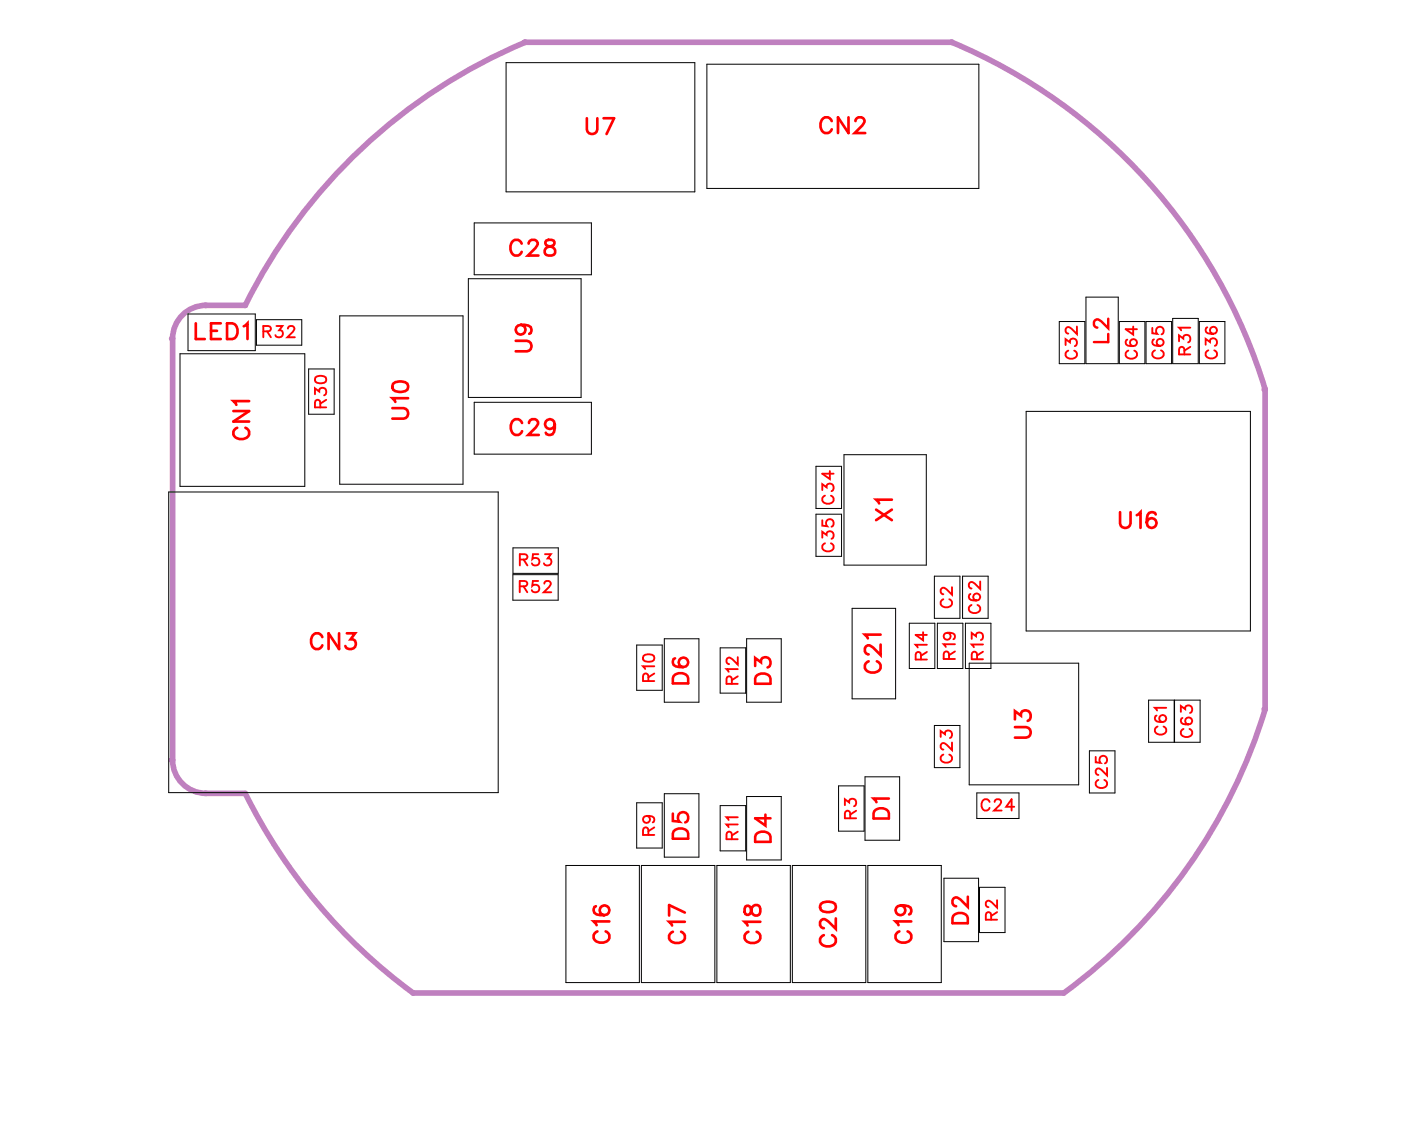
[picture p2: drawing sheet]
<svg xmlns="http://www.w3.org/2000/svg" width="63mm" height="51mm" viewBox="0 0 63 51" stroke-linecap="round" stroke-linejoin="round" font-family="sans-serif">
<g fill="none" stroke="#bf80bf" stroke-width=".25">
<path d="M7.8 15.3h.1M7.8 15.3v19M9.3 13.8h.1M9.3 13.8a1.5 1.5 0 0 0-1.5 1.5M9.3 13.8h1.8M11.1 13.8h.1M23.7 1.9h.1M23.7 1.9a24.8 24.8 0 0 0-12.6 11.9M23.7 1.9h19.2M42.9 1.9h.1M42.9 1.9a24.8 24.8 0 0 1 14.1 15.7M57 17.6v14.4"/>
<path d="M57 17.6h.1M7.8 34.3h.1M7.8 34.3a1.5 1.5 0 0 0 1.5 1.5M9.3 35.8h.1M57 32h.1M57 32a24.8 24.8 0 0 1-9.1 12.8h-29.3a24.7 24.7 0 0 1-7.6-9h-1.7"/>
</g>
<g fill="none" stroke="#000" stroke-width=".05">
<path d="M8.1 15.9h5.6v6h-5.6zM8.5 14.2h3v1.6h-3zM11.6 14.4h2v1.2h-2zM13.9 16.6h1.2v2.1h-1.2zM15.3 14.2h5.6v7.6h-5.6zM21.1 12.6h5.1v5.3h-5.1zM21.4 10h5.2v2.4h-5.2zM21.4 18.1h5.2v2.4h-5.2zM22.8 2.8h8.5v5.8h-8.5zM31.8 2.9h12.3v5.6h-12.3zM46.2 18.5h10.1v9.9h-10.1zM47.7 14.5h1.2v1.9h-1.2z"/>
<path d="M48.9 13.4h1.5v3h-1.5zM50.4 14.5h1.2v1.9h-1.2zM51.6 14.5h1.2v1.9h-1.2zM52.8 14.4h1.2v2h-1.2zM54 14.5h1.2v1.9h-1.2zM7.6 22.2h14.8v13.5h-14.8zM23.1 25.9h2v1.2h-2zM23.1 24.7h2.1v1.1h-2.1zM25.5 39h3.3v5.3h-3.3zM28.7 36.2h1.1v2h-1.1zM28.7 29.1h1.1v2h-1.1zM28.9 39h3.3v5.3h-3.3z"/>
<path d="M29.9 28.8h1.6v2.9h-1.6zM29.9 35.8h1.6v2.8h-1.6zM32.3 39h3.3v5.3h-3.3zM32.4 36.3h1.2v2.1h-1.2zM32.4 29.2h1.2v2h-1.2zM33.6 28.8h1.6v2.9h-1.6zM33.6 35.9h1.6v2.9h-1.6zM35.7 39h3.3v5.3h-3.3zM36.8 21h1.1v1.9h-1.1zM36.8 23.2h1.1v1.9h-1.1zM37.8 35.4h1.1v2.1h-1.1zM38 20.5h3.7v5h-3.7z"/>
<path d="M38.4 27.4h2v4.1h-2zM39 35h1.5v2.9h-1.5zM39.1 39h3.3v5.3h-3.3zM41 28.1h1.1v2h-1.1zM42.1 26h1.2v1.9h-1.2zM42.1 32.7h1.2v1.9h-1.2zM42.2 28.1h1.2v2h-1.2zM42.5 39.6h1.6v2.9h-1.6zM43.4 26h1.1v1.9h-1.1zM43.5 28.1h1.1v2h-1.1zM43.7 29.9h4.9v5.5h-4.9zM44 35.7h1.9v1.2h-1.9z"/>
<path d="M49.1 33.8h1.1v1.9h-1.1zM51.8 31.6h2.3v1.9h-2.3zM52.9 31.6v1.9M44.1 40h1.2v2h-1.2z"/>
</g>
<g fill="none" stroke="#f00" stroke-width=".12">
<path d="M8.8 14.6v.7h.4M9.5 14.9h.3M9.9 14.6h-.4v.7h.4M10.2 14.6h.3a.38 .38 0 0 1 .2 .3 .38 .38 0 0 1-.2 .4h-.3zM10.5 18.5h.7l-.7 .5h.7M10.7 19.3a.26 .26 0 0 0-.2 .3 .26 .26 0 0 0 .3 .2h.2a.26 .26 0 0 0 .2-.2 .26 .26 0 0 0-.1-.3M11 14.7l.2-.1v.7M11.2 18.1h-.7l.2 .1M17.7 18.4h.5l.2 .2-.1 .2-.6 .1M17.7 17.3l.3-.1a.3 .3 0 0 1 .4 .3 .38 .38 0 0 1-.4 .2 .38 .38 0 0 1-.3-.3zM18.4 18h-.7l.1 .1M23.2 15.4h.5l.2 .2-.1 .2h-.6"/>
<path d="M23.5 14.6a.22 .22 0 0 1 .2 .3 .22 .22 0 0 1-.4 .1 .22 .22 0 0 1 0-.3l.2-.1a.34 .34 0 0 1 .4 .3l-.1 .2M23.5 11a.26 .26 0 0 0-.3-.2 .26 .26 0 0 0-.2 .3v.2a.26 .26 0 0 0 .2 .2 .26 .26 0 0 0 .3-.1M23.5 19.1a.26 .26 0 0 0-.3-.2 .26 .26 0 0 0-.2 .3v.1a.26 .26 0 0 0 .2 .3 .26 .26 0 0 0 .3-.2M23.8 11l.2-.2h.1l.1 .1-.1 .3-.3 .3h.5M23.8 19.1l.2-.2h.1l.1 .1-.1 .3-.3 .3h.5M24.6 10.8v.2l.3 .2 .1 .1a.24 .24 0 0 1-.2 .2 .24 .24 0 0 1-.3-.2l.5-.3-.1-.2zM25 19.1a.22 .22 0 0 1-.3 .2 .22 .22 0 0 1-.1-.3 .22 .22 0 0 1 .4 0v.1a.34 .34 0 0 1-.3 .5l-.1-.1M26.4 5.3v.5l.2 .2 .3-.1v-.6M27.2 5.3h.5l-.4 .7M37.5 5.5a.26 .26 0 0 0-.3-.2 .26 .26 0 0 0-.2 .3v.1a.26 .26 0 0 0 .2 .3 .26 .26 0 0 0 .3-.2M38.2 5.3v.7l-.4-.7v.7M38.5 5.5l.2-.2h.1l.1 .1-.1 .3-.3 .3h.5"/>
<path d="M14.5 28.7a.26 .26 0 0 0-.3-.2 .26 .26 0 0 0-.2 .3v.2a.26 .26 0 0 0 .2 .3 .26 .26 0 0 0 .3-.2M15.3 28.6v.7l-.5-.7v.7M15.6 28.6h.4l-.2 .2a.24 .24 0 0 1 .2 .4 .24 .24 0 0 1-.4-.1M30.3 36.7v.3h.3a.24 .24 0 0 1 0-.3 .24 .24 0 0 1 .4 0 .24 .24 0 0 1-.1 .4M30.3 37.5a.39 .39 0 0 1 .7 .1v.2h-.7zM30.3 30.5a.39 .39 0 0 1 .7 .1v.2h-.7zM30.4 29.7h-.1a.34 .34 0 0 0 .3 .4 .34 .34 0 0 0 .4-.2 .21 .21 0 0 0-.2-.3 .21 .21 0 0 0-.2 .2 .21 .21 0 0 0 .2 .3M34 30v-.3l.3 .2a.23 .23 0 0 1 .4-.2 .23 .23 0 0 1-.1 .4M34.1 30.5a.39 .39 0 0 1 .6 .1v.2h-.7zM34.1 37.6a.39 .39 0 0 1 .6 .1v.3h-.7zM34.5 36.7v.5l-.5-.3h.7M39.1 29.8a.26 .26 0 0 0-.1 .3 .26 .26 0 0 0 .2 .2h.2a.26 .26 0 0 0 .3-.2 .26 .26 0 0 0-.2-.3"/>
<path d="M39.4 36.6a.39 .39 0 0 1 .6 .1v.2h-.6zM39.5 23l.7 .4M39.7 29.1v.4l-.4-.3-.2-.1-.1 .1v.2l.1 .1M39.7 28.6h-.7l.1 .2M40 36h-.6l.1 .2M40.2 22.5h-.7l.1 .2M40.2 23l-.7 .4M45.7 32.8h.5l.2 .2-.1 .2-.6 .1M45.7 32.4v-.3l.3 .2a.24 .24 0 0 1 .4-.2 .24 .24 0 0 1-.1 .4M50.5 23.1v.5l.2 .2 .2-.1v-.6M51.2 23.2l.2-.1v.7M52.1 23.2l-.1-.1a.35 .35 0 0 0-.4 .3 .35 .35 0 0 0 .3 .4 .22 .22 0 0 0 .2-.2 .22 .22 0 0 0-.2-.2 .22 .22 0 0 0-.2 .2"/>
<path d="M26.8 40.9a.35 .35 0 0 0 .2 .4 .35 .35 0 0 0 .5-.2 .22 .22 0 0 0-.2-.3 .22 .22 0 0 0-.3 .2 .22 .22 0 0 0 .2 .3M26.9 42a.26 .26 0 0 0-.2 .3 .26 .26 0 0 0 .3 .2h.2a.26 .26 0 0 0 .3-.2 .26 .26 0 0 0-.2-.3M27.5 41.5h-.8l.2 .2M30.3 42a.26 .26 0 0 0-.2 .3 .26 .26 0 0 0 .3 .2h.2a.26 .26 0 0 0 .3-.2 .26 .26 0 0 0-.2-.3M30.9 41.6h-.8l.2 .1M30.9 41.1l-.8-.3v.5M33.6 40.9v.3h.1l.3-.4a.24 .24 0 0 1 .3 .2 .24 .24 0 0 1-.3 .3l-.1-.1-.1-.3zM33.7 42a.26 .26 0 0 0-.2 .3 .26 .26 0 0 0 .3 .2h.2a.26 .26 0 0 0 .3-.2 .26 .26 0 0 0-.2-.3M34.3 41.6h-.8l.2 .1M37 40.8l.3-.2a.3 .3 0 0 1 .4 .3 .38 .38 0 0 1-.4 .2 .38 .38 0 0 1-.4-.2zM37.1 42.2a.26 .26 0 0 0-.2 .3 .26 .26 0 0 0 .3 .2h.2a.26 .26 0 0 0 .3-.2 .26 .26 0 0 0-.2-.3M37.7 41.4v.5l-.4-.4-.2-.1-.2 .2v.1l.2 .1"/>
<path d="M40.5 42a.26 .26 0 0 0-.2 .3 .26 .26 0 0 0 .3 .2h.2a.26 .26 0 0 0 .3-.2 .26 .26 0 0 0-.2-.3M40.6 40.8a.22 .22 0 0 1 .2 .3 .22 .22 0 0 1-.4 .1 .22 .22 0 0 1 .1-.3l.1-.1a.34 .34 0 0 1 .5 .3l-.1 .1M41.1 41.5h-.8l.2 .2M42.9 41.3a.39 .39 0 0 1 .7 .1v.2h-.7zM43.6 40.4v.5l-.3-.3-.3-.1-.1 .2 .2 .2"/>
</g>
<path d="M49.9 14.4v.4l-.5-.4-.1 .2 .1 .2M49.9 15.1v.3h-.6" fill="none" stroke="#f00" stroke-width=".11"/>
<g fill="none" stroke="#f00" stroke-width=".08">
<path d="M11.9 14.9h.3v-.1l-.3-.1v.5M12 14.9l.2 .3M12.5 14.7h.2l-.1 .2a.17 .17 0 0 1 .1 .3 .17 .17 0 0 1-.3-.1M13 14.8l.2-.1 .1 .1-.4 .4h.4M14.2 17.8v-.3l.2 .2a.18 .18 0 0 1 .3-.2 .17 .17 0 0 1-.1 .3M14.2 17a.25 .25 0 0 1 .3-.1 .25 .25 0 0 1 .2 .3 .25 .25 0 0 1-.3 .1 .25 .25 0 0 1-.2-.3zM14.4 18.4v-.3l-.1-.1-.1 .4h.5M14.7 18l-.3 .2M48 15.6v-.3l.2 .1a.17 .17 0 0 1 .3-.1 .17 .17 0 0 1-.1 .3M48.1 15.8a.19 .19 0 0 0-.1 .2 .19 .19 0 0 0 .2 .2h.1a.19 .19 0 0 0 .2-.2 .19 .19 0 0 0-.1-.2M48.5 14.7v.4l-.4-.4-.1 .2 .1 .1M50.8 15.3h-.1a.22 .22 0 0 0 .3 .3 .22 .22 0 0 0 .2-.3 .16 .16 0 0 0-.3 .1 .16 .16 0 0 0 .2 .2"/>
<path d="M50.8 15.8a.19 .19 0 0 0-.1 .2 .19 .19 0 0 0 .2 .2h.1a.19 .19 0 0 0 .2-.2 .19 .19 0 0 0-.1-.2M51.1 14.7v.4l-.4-.3h.5M51.9 14.8v.2l.2 .1a.18 .18 0 0 1 0-.3 .18 .18 0 0 1 .3 0 .18 .18 0 0 1-.1 .3M52 15.3h-.1a.22 .22 0 0 0 .3 .3 .22 .22 0 0 0 .2-.3 .16 .16 0 0 0-.3 .1 .16 .16 0 0 0 .2 .2M52 15.8a.19 .19 0 0 0-.1 .2 .19 .19 0 0 0 .2 .2h.1a.19 .19 0 0 0 .2-.2 .19 .19 0 0 0-.1-.2M53.1 15.4v-.3l.2 .2a.18 .18 0 0 1 .3-.2 .17 .17 0 0 1-.1 .3M53.4 16l-.1-.3-.1-.1-.1 .4h.5M53.6 14.8h-.5l.1 .1M53.6 15.6l-.2 .2M54.3 15.5v-.2l.2 .1a.17 .17 0 0 1 .3-.1 .17 .17 0 0 1-.1 .3M54.4 14.8h-.1a.22 .22 0 0 0 .3 .3 .22 .22 0 0 0 .2-.3 .16 .16 0 0 0-.3 0 .16 .16 0 0 0 .2 .2M54.4 15.8a.19 .19 0 0 0-.1 .2 .19 .19 0 0 0 .2 .2h.1a.19 .19 0 0 0 .2-.2 .19 .19 0 0 0-.1-.2"/>
<path d="M23.4 26.4h.3l.1-.1-.4-.1v.5M23.4 25.2h.3l.1-.1-.4-.1v.5M23.6 26.4l.2 .3M23.6 25.2l.2 .3M24.3 26.2h-.3v.2a.18 .18 0 0 1 .3 0 .18 .18 0 0 1-.1 .3 .18 .18 0 0 1-.2-.1M24.3 25h-.3v.2a.18 .18 0 0 1 .3 0 .18 .18 0 0 1-.1 .3 .18 .18 0 0 1-.2-.1M24.5 26.3l.2-.1 .1 .1-.3 .4h.3M24.6 25h.2l-.1 .2a.17 .17 0 0 1 .1 .3 .17 .17 0 0 1-.3-.1M29 29.6a.25 .25 0 0 1 .3-.1 .25 .25 0 0 1 .2 .3 .25 .25 0 0 1-.4 .1 .25 .25 0 0 1-.1-.3zM29.1 36.8a.16 .16 0 0 1 .2 .2 .16 .16 0 0 1-.3 .1 .16 .16 0 0 1 0-.3l.5 .1-.1 .2M29.2 37.6v-.3h-.1l-.1 .3h.5M29.2 30.7v-.3h-.1l-.1 .3h.5"/>
<path d="M29.5 30h-.5l.1 .2M29.5 37.3l-.3 .2M29.5 30.4l-.3 .1M33 37.8v-.3h-.2l-.1 .3h.5M33 30.8v-.3h-.2l-.1 .3h.5M33.2 37.2h-.5l.1 .1M33.2 36.8h-.5l.1 .2M33.2 30.2h-.5l.1 .1M33.2 29.6v.4l-.3-.4-.2 .1 .2 .2M33.2 37.5l-.2 .2M33.2 30.5l-.2 .2M37 22.1v-.3l.2 .2a.18 .18 0 0 1 .3-.2 .17 .17 0 0 1 0 .3"/>
<path d="M37 24.2v-.2l.2 .1a.17 .17 0 0 1 .3-.1 .17 .17 0 0 1 0 .3M37 23.5v.2h.3a.18 .18 0 0 1 0-.2 .18 .18 0 0 1 .2 0 .18 .18 0 0 1 0 .2M37.2 22.3a.19 .19 0 0 0-.2 .3 .19 .19 0 0 0 .2 .1h.2a.19 .19 0 0 0 .2-.1 .19 .19 0 0 0-.2-.3M37.2 24.5a.19 .19 0 0 0-.2 .2 .19 .19 0 0 0 .2 .2h.2a.19 .19 0 0 0 .2-.2 .19 .19 0 0 0-.2-.2M37.4 21.2v.4l-.4-.2h.6M38.1 36.3v-.3l.2 .2a.17 .17 0 0 1 .2-.1 .17 .17 0 0 1 0 .2M38.3 36.9v-.3h-.1l-.1 .3h.5M38.6 36.6l-.3 .1M41.5 29.7v-.3h-.1l-.1 .3h.5M41.6 28.5v.4l-.3-.3h.5M41.8 29.1h-.5l.1 .1M41.8 29.4l-.3 .2"/>
<path d="M42.4 33.2v-.2l.2 .1a.17 .17 0 0 1 .3-.1 .17 .17 0 0 1-.1 .3M42.5 27a.19 .19 0 0 0-.1 .2 .19 .19 0 0 0 .2 .2h.1a.19 .19 0 0 0 .2-.2 .19 .19 0 0 0-.1-.2M42.5 34a.19 .19 0 0 0-.1 .2 .19 .19 0 0 0 .2 .2h.1a.19 .19 0 0 0 .2-.2 .19 .19 0 0 0-.1-.2M42.7 28.5a.16 .16 0 0 1 .1 .2 .16 .16 0 0 1-.2 .1 .16 .16 0 0 1 0-.2h.4v.2M42.8 29.7l-.1-.3h-.1l-.1 .3h.5M42.9 26.5v.3l-.4-.3-.1 .2 .1 .1M42.9 33.5v.3l-.4-.3-.1 .2 .1 .1M43 29h-.5l.1 .2M43 29.4l-.2 .1M43.7 26.8a.22 .22 0 0 0 .2 .3 .22 .22 0 0 0 .2-.3 .16 .16 0 0 0-.2 .1 .16 .16 0 0 0 .1 .2M43.8 27.3a.19 .19 0 0 0-.1 .2 .19 .19 0 0 0 .1 .1h.2a.19 .19 0 0 0 .2-.1 .19 .19 0 0 0-.2-.2M43.8 28.8v-.3l.2 .2a.17 .17 0 0 1 .2-.1 .17 .17 0 0 1 0 .3"/>
<path d="M44 29.7v-.3h-.1l-.1 .3h.5M44.2 26.2v.4l-.5-.4v.2l.1 .1M44.3 29.1h-.5l.1 .1M44.3 29.4l-.3 .2M44.6 36.2a.19 .19 0 0 0-.2-.2 .19 .19 0 0 0-.2 .2v.1a.19 .19 0 0 0 .2 .2 .19 .19 0 0 0 .2-.1M44.8 36.2l.1-.2 .2 .1-.3 .4h.3M45.7 36.4h-.4l.3-.4v.5M49.4 34.1v.3h.2a.18 .18 0 0 1 0-.3 .18 .18 0 0 1 .3 0 .18 .18 0 0 1-.1 .3M49.5 35.2a.19 .19 0 0 0-.1 .2 .19 .19 0 0 0 .2 .1h.1a.19 .19 0 0 0 .2-.1 .19 .19 0 0 0-.1-.2M49.9 34.6v.4l-.4-.4-.1 .2 .1 .1M52.1 32.3a.22 .22 0 0 0 .2 .3 .22 .22 0 0 0 .2-.3 .16 .16 0 0 0-.3 0 .16 .16 0 0 0 .2 .2M52.2 32.8a.19 .19 0 0 0-.2 .2 .19 .19 0 0 0 .2 .1h.2a.19 .19 0 0 0 .1-.1 .19 .19 0 0 0-.1-.2"/>
<path d="M52.5 31.9h-.5l.1 .1M53.2 32.1v-.3l.2 .2a.18 .18 0 0 1 .3-.2 .17 .17 0 0 1-.1 .3M53.3 32.4h-.1a.22 .22 0 0 0 .3 .3 .22 .22 0 0 0 .1-.3 .16 .16 0 0 0-.2 .1 .16 .16 0 0 0 .1 .2M53.3 32.9a.19 .19 0 0 0-.1 .2 .19 .19 0 0 0 .2 .1h.1a.19 .19 0 0 0 .2-.1 .19 .19 0 0 0-.1-.2M44.7 41.5l-.1-.3-.1-.1-.1 .4h.5M44.9 40.6v.3l-.3-.3-.2 .1 .1 .2M44.9 41.1l-.2 .2"/>
</g>
<g font-size="1.2" fill="#fff">
<text x="22.9" y="11.8">C28</text>
<text x="26.4" y="6.3">U7</text>
<text x="36.9" y="6.3">CN2</text>
<text x="8.8" y="15.6">LED1</text>
<text x="24.2" y="15.9" transform="rotate(-90 24.2 15.9)">U9</text>
<text x="11.5" y="19.9" transform="rotate(-90 11.5 19.9)">CN1</text>
<text x="18.7" y="18.9" transform="rotate(-90 18.7 18.9)">U10</text>
<text x="23" y="19.9">C29</text>
<text x="40.5" y="23.5" transform="rotate(-90 40.5 23.5)">X1</text>
<text x="14" y="29.6">CN3</text>
<text x="50.4" y="24.1">U16</text>
<text x="31.3" y="30.9" transform="rotate(-90 31.3 30.9)">D6</text>
<text x="35" y="30.9" transform="rotate(-90 35 30.9)">D3</text>
<text x="40" y="30.4" transform="rotate(-90 40 30.4)">C21</text>
<text x="46.7" y="33.3" transform="rotate(-90 46.7 33.3)">U3</text>
<text x="31.3" y="37.9" transform="rotate(-90 31.3 37.9)">D5</text>
<text x="35" y="38" transform="rotate(-90 35 38)">D4</text>
<text x="40.3" y="37" transform="rotate(-90 40.3 37)">D1</text>
<text x="43.9" y="41.7" transform="rotate(-90 43.9 41.7)">D2</text>
<text x="27.8" y="42.6" transform="rotate(-90 27.8 42.6)">C16</text>
<text x="31.2" y="42.6" transform="rotate(-90 31.2 42.6)">C17</text>
<text x="34.6" y="42.6" transform="rotate(-90 34.6 42.6)">C18</text>
<text x="38" y="42.7" transform="rotate(-90 38 42.7)">C20</text>
<text x="41.4" y="42.6" transform="rotate(-90 41.4 42.6)">C19</text>
</g>
<text font-size="1.1" fill="#fff" x="50.2" y="15.5" transform="rotate(-90 50.2 15.5)">L2</text>
<g font-size=".9" fill="#fff">
<text x="11.8" y="15.4">R32</text>
<text x="48.7" y="16.2" transform="rotate(-90 48.7 16.2)">C32</text>
<text x="51.4" y="16.2" transform="rotate(-90 51.4 16.2)">C64</text>
<text x="52.6" y="16.2" transform="rotate(-90 52.6 16.2)">C65</text>
<text x="53.8" y="16" transform="rotate(-90 53.8 16)">R31</text>
<text x="55" y="16.2" transform="rotate(-90 55 16.2)">C36</text>
<text x="14.9" y="18.4" transform="rotate(-90 14.9 18.4)">R30</text>
<text x="23.4" y="26.9">R52</text>
<text x="23.4" y="25.7">R53</text>
<text x="37.8" y="24.9" transform="rotate(-90 37.8 24.9)">C35 C34</text>
<text x="42" y="29.8" transform="rotate(-90 42 29.8)">R14</text>
<text x="43.1" y="27.4" transform="rotate(-90 43.1 27.4)">C2</text>
<text x="43.2" y="29.8" transform="rotate(-90 43.2 29.8)">R19</text>
<text x="44.5" y="29.8" transform="rotate(-90 44.5 29.8)">R13 C62</text>
<text x="29.7" y="30.7" transform="rotate(-90 29.7 30.7)">R10</text>
<text x="33.5" y="30.9" transform="rotate(-90 33.5 30.9)">R12</text>
<text x="43.1" y="34.4" transform="rotate(-90 43.1 34.4)">C23</text>
<text x="50.1" y="35.6" transform="rotate(-90 50.1 35.6)">C25</text>
<text x="52.8" y="33.2" transform="rotate(-90 52.8 33.2)">C61</text>
<text x="53.9" y="33.3" transform="rotate(-90 53.9 33.3)">C63</text>
<text x="29.7" y="37.7" transform="rotate(-90 29.7 37.7)">R9</text>
<text x="33.5" y="37.9" transform="rotate(-90 33.5 37.9)">R11</text>
<text x="38.8" y="36.9" transform="rotate(-90 38.8 36.9)">R3</text>
<text x="44.2" y="36.8">C24</text>
<text x="45.1" y="41.5" transform="rotate(-90 45.1 41.5)">R2</text>
</g>
</svg>
